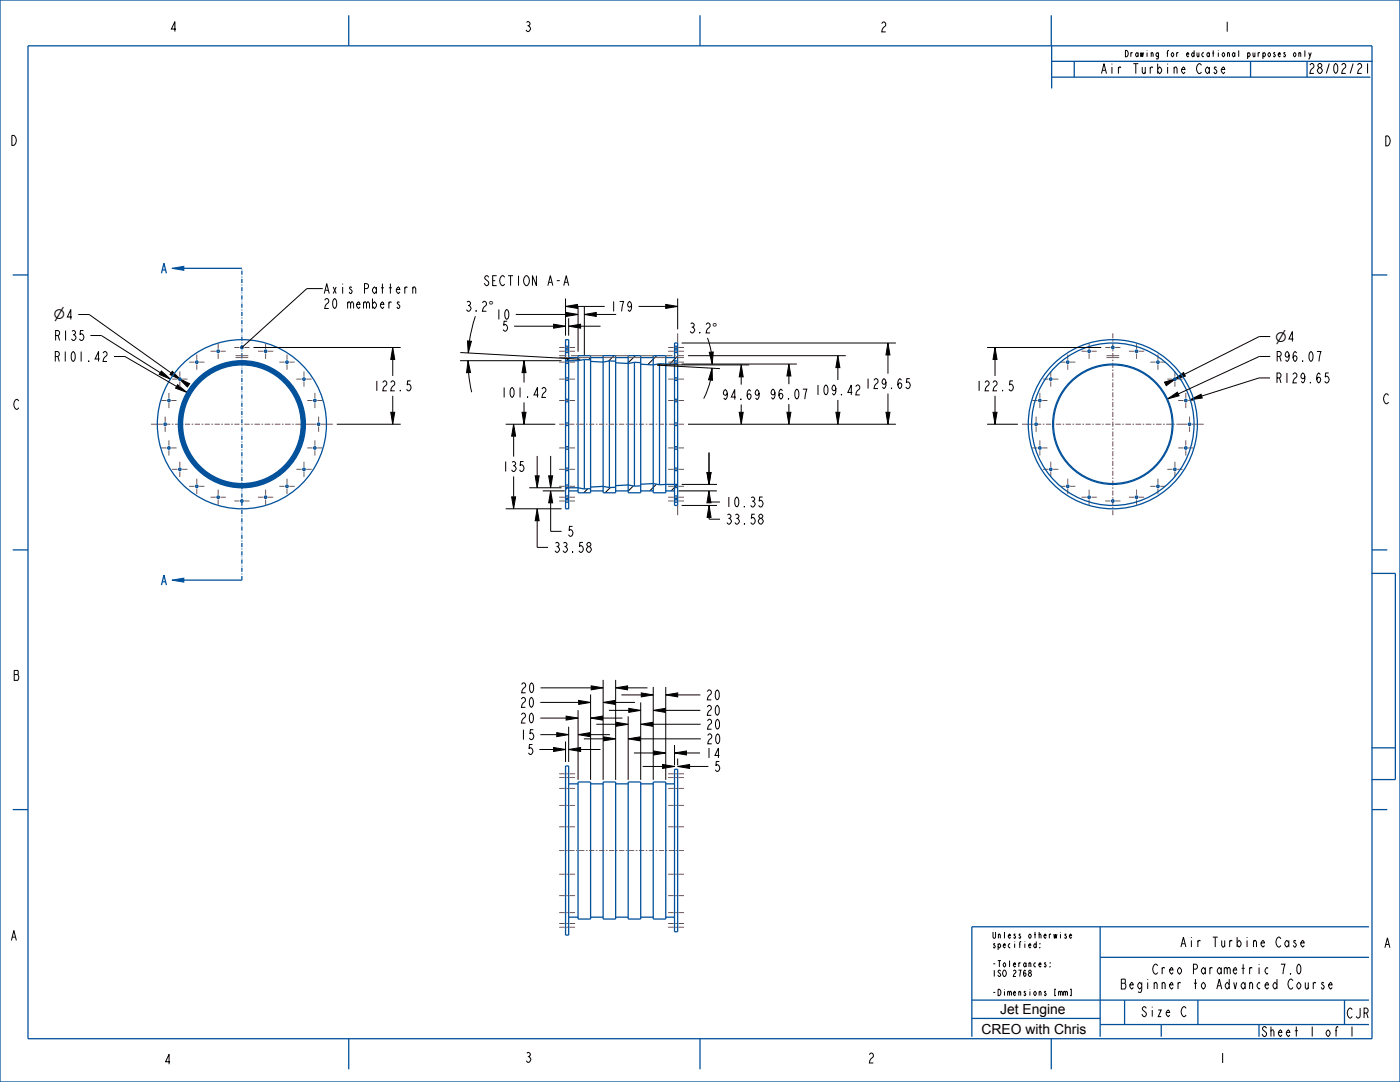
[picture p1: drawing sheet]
<svg xmlns="http://www.w3.org/2000/svg" width="559mm" height="432mm" viewBox="0 0 559 432" stroke-linecap="round" stroke-linejoin="round" font-family="sans-serif">
<path d="M68.6 231.5l4.8-.8v1.6z" fill="#00509b"/>
<path d="M68.6 231.5l4.8-.8v1.6z" fill="none" stroke="#00509b" stroke-width=".4"/>
<path d="M64.4 233.5l1-4 1 4M64.8 232.2h1.2" fill="none" stroke="#00509b" stroke-width=".51"/>
<path d="M68.6 107.1l4.8-.8v1.6z" fill="#00509b"/>
<path d="M68.6 107.1l4.8-.8v1.6z" fill="none" stroke="#00509b" stroke-width=".4"/>
<g fill="none" stroke="#00509b" stroke-width=".51">
<path d="M0 0h558.8v431.8h-558.8zM11.2 18.3h536.4v396.2h-536.4zM139.2 6.1v12.2M279.4 6.1v12.2M419.6 6.1v12.2M419.8 18.2v17.1M419.8 30.8h127.2M419.8 24.5h128.1M428.8 24.5v6.3M499.1 24.5v6.3M5.1 109.7h6.1M64.4 109.1l1-4 1 4"/>
<path d="M64.8 107.7h1.2M73.4 107.1h23.1M547.6 109.7h6.1M225.7 135.6h1.3v67.5h-1.3zM225.7 139.7h1.3M225.7 139.2h1.3M225.7 138.2h1.3M269.2 136.9h1.3v64.8h-1.3zM269.2 139.7h1.3M269.2 139.2h1.3M269.2 138.2h1.3M225.7 159.3h1.3"/>
<path d="M225.7 151.8h1.3M225.7 150.8h1.3M225.7 145h1.3M225.7 140.7h1.3M227 142.7h3.7M230.7 141.9h5v54.8h-5zM233.2 143.5v51.6M233.2 143.5l-2.5 .4-5 .1M233.2 143.5l2.5 .1M235.7 142.7h5M240.7 141.9h5v54.8h-5zM243.2 144v50.6"/>
<path d="M243.2 144l-2.5 .5-5-.3M243.2 144l2.5 .2M245.7 142.7h5M250.7 141.9h5v54.8h-5zM253.2 144.6v49.4M253.2 144.6l-2.5 .5-5-.3M253.2 144.6l2.5 .1M255.7 142.7h5M260.7 141.9h5v54.8h-5zM263.2 145.1v48.4M263.2 145.1l-2.5 .5-5-.3M263.2 145.1l7.3 .2"/>
<path d="M265.7 142.7h3.5M269.2 159.3h1.3M269.2 151.8h1.3M269.2 150.8h1.3M269.2 145h1.3M269.2 144h1.3M269.2 140.7h1.3M225.7 179.3h1.3M225.7 178.3h1.3M225.7 169.8h1.3M225.7 168.8h1.3M225.7 160.3h1.3"/>
<path d="M269.2 179.3h1.3M269.2 178.3h1.3M269.2 169.8h1.3M269.2 168.8h1.3M269.2 160.3h1.3M225.7 199.4h1.3M225.7 198.9h1.3M225.7 197.9h1.3M225.7 194.7h5l2.5 .4M225.7 194.6h1.3M225.7 193.6h1.3M225.7 187.8h1.3"/>
<path d="M225.7 186.8h1.3M227 195.9h3.7M235.7 195l-2.5 .1M235.7 194.4l5-.3 2.5 .5M235.7 195.9h5M245.7 194.4l-2.5 .2M245.7 193.8l5-.3 2.5 .5M245.7 195.9h5M255.7 193.9l-2.5 .1M255.7 193.3l5-.3 2.5 .5M255.7 195.9h5M265.7 195.9h3.5"/>
<path d="M269.2 199.4h1.3M269.2 198.9h1.3M269.2 197.9h1.3M269.2 194.6h1.3M269.2 193.6h1.3M269.2 187.8h1.3M269.2 186.8h1.3M270.5 193.3l-7.3 .2M5.1 219.5h6.1M225.7 200.4h1.3M269.2 200.4h1.3M547.6 219.5h6.1"/>
<path d="M73.4 231.5h23.1M547.5 228.8h9.4v82.3h-9.4M547.5 298.4h9.4M225.7 305.7h1.3v67.5h-1.3zM227 312.8h3.7M230.7 312.1h5v54.7h-5zM235.7 312.8h5M240.7 312.1h5v54.7h-5zM245.7 312.8h5M250.7 312.1h5v54.7h-5zM255.7 312.8h5M260.7 312.1h5v54.7h-5z"/>
<path d="M265.7 312.8h3.5M269.2 307h1.3v64.8h-1.3zM5.1 323.1h6.1M547.6 323.1h6.1M227 366h3.7M235.7 366h5M245.7 366h5M255.7 366h5M265.7 366h3.5M439.1 369.9v43.8M546.4 369.9h-158.5v43.8M387.9 399.1h158.5"/>
<path d="M439.1 382h107.3M448.9 399.1v9.8M478.1 399.1v9.8M536.7 399.1v9.8M139.2 414.5v12.2M279.4 414.5v12.2M387.9 406.4h51.2M419.6 414.5v12.2M439.1 408.9h107.3M463.5 408.9v4.8"/>
<circle cx="96.5" cy="138.7" r=".5"/>
<circle cx="444.2" cy="138.7" r=".5"/>
<circle cx="67.4" cy="159.8" r=".5"/>
<circle cx="71.8" cy="151.3" r=".5"/>
<circle cx="78.5" cy="144.5" r=".5"/>
<circle cx="87.1" cy="140.2" r=".5"/>
<circle cx="106" cy="140.2" r=".5"/>
<circle cx="114.6" cy="144.5" r=".5"/>
<circle cx="121.3" cy="151.3" r=".5"/>
<circle cx="125.7" cy="159.8" r=".5"/>
<circle cx="415.1" cy="159.8" r=".5"/>
<circle cx="419.4" cy="151.3" r=".5"/>
<circle cx="426.2" cy="144.5" r=".5"/>
<circle cx="434.7" cy="140.2" r=".5"/>
<circle cx="453.6" cy="140.2" r=".5"/>
<circle cx="462.2" cy="144.5" r=".5"/>
<circle cx="469" cy="151.3" r=".5"/>
<circle cx="473.3" cy="159.8" r=".5"/>
<circle cx="65.9" cy="169.3" r=".5"/>
<circle cx="67.4" cy="178.8" r=".5"/>
<circle cx="96.5" cy="169.3" r="33.8"/>
<circle cx="96.5" cy="169.3" r="25.4"/>
<circle cx="96.5" cy="169.3" r="25.1"/>
<circle cx="96.5" cy="169.3" r="24.8"/>
<circle cx="96.5" cy="169.3" r="24.5"/>
<circle cx="96.5" cy="169.3" r="24.2"/>
<circle cx="96.5" cy="169.3" r="24"/>
<circle cx="96.5" cy="169.3" r="23.7"/>
<circle cx="125.7" cy="178.8" r=".5"/>
<circle cx="127.2" cy="169.3" r=".5"/>
<circle cx="413.6" cy="169.3" r=".5"/>
<circle cx="415.1" cy="178.8" r=".5"/>
<circle cx="444.2" cy="169.3" r="33.8"/>
<circle cx="444.2" cy="169.3" r="32.4"/>
<circle cx="444.2" cy="169.3" r="24"/>
<circle cx="444.2" cy="169.3" r="23.7"/>
<circle cx="473.3" cy="178.8" r=".5"/>
<circle cx="474.8" cy="169.3" r=".5"/>
<circle cx="71.8" cy="187.3" r=".5"/>
<circle cx="78.5" cy="194.1" r=".5"/>
<circle cx="87.1" cy="198.4" r=".5"/>
<circle cx="96.5" cy="199.9" r=".5"/>
<circle cx="106" cy="198.4" r=".5"/>
<circle cx="114.6" cy="194.1" r=".5"/>
<circle cx="121.3" cy="187.3" r=".5"/>
<circle cx="419.4" cy="187.3" r=".5"/>
<circle cx="426.2" cy="194.1" r=".5"/>
<circle cx="434.7" cy="198.4" r=".5"/>
<circle cx="444.2" cy="199.9" r=".5"/>
<circle cx="453.6" cy="198.4" r=".5"/>
<circle cx="462.2" cy="194.1" r=".5"/>
<circle cx="469" cy="187.3" r=".5"/>
</g>
<path d="M96.5 231.5v-124.4" fill="none" stroke="#00509b" stroke-width=".51" stroke-dasharray="1.6 .5 .2 .3 .2 .5" stroke-linecap="butt"/>
<g fill="none" stroke="#000" stroke-width=".4">
<path d="M523.4 21l-.5 1.5M128.8 115.2h-6.3l-26 23.5M225.7 119.1v14.9M270.5 119.1v12.3M28.7 126.5h-1.8l1.4-3v4M31.2 125.5h4.4l32.7 23.3M36.1 133.9h4.4l23.5 14.8M101.2 138.7h58.7M156.8 138.7l.8 4.7h-1.6zM186.6 136l1.6 .2-1.3 4.7zM189.7 126.2l-1.4 4.9-.9 5M205.2 130.2h15.8"/>
<path d="M205.9 125.5h20.1M221 129.4l4.7 .8-4.7 .8zM225.7 122.3l4.8-.8v1.6zM225.8 135.6l-.1 .1M226 124.7l4.7 .8-4.7 .8zM227 130.2l4.7-.8v1.6zM227 127v7M230.5 122.3h10.9M230.7 122.3v18.1M231.7 130.2h8M233.2 125.5l4.8-.8v1.6zM233.2 122.3v19.6"/>
<path d="M238 125.5h7.9M254.9 122.3h10.8M265.7 121.5l4.8 .8-4.8 .8zM272.1 136.9h85.5M282.4 134.9l1.5 5.6M354.4 136.9l.8 4.7h-1.6zM394 138.7h45.6M397.2 138.7l.7 4.7h-1.5zM507 134.3h-4.4l-29.8 15.1M516.2 135.3h-1.7l1.3-3v4M45.5 142.3h4.4l20.6 11.9M64.4 148.1l3.6 3.2-4.4-1.9z"/>
<path d="M68.8 148.2l3.4 3.4-4.4-2.1zM70.9 153.5l3.7 3.1-4.5-1.7zM71.4 151l4.3 2.1-.9 1.3zM156.8 143.4v6.6M156.8 158v6.5M183.6 143.9h40.5M183.7 140.7l47.9 2.7M186.8 143.9l1 4.8h-1.6zM187 148.7l1.3 7.8M209.2 143.9l.8 4.8h-1.6zM209.2 148.7v4M227.2 142.7l-1.2 1.2"/>
<path d="M235.8 142.7l-.9 .9M245 141.9l-2.1 2.2M253.6 141.9l-3.1 3.2M262.1 141.9l-3.6 3.6M262.3 145.7l25.1 1.4M262.3 145.6h36.7M270.5 142.1l-3.2 3.2M272.1 145.3h46M274.6 141.9h63M283.1 140.6l1.6-.1-.4 4.8zM283.6 151.7l-1.3 4.2-1.4 3.2M284.2 146.9l.2 4.9-1.6-.2z"/>
<path d="M295.8 145.6l.8 4.8h-1.5zM295.8 150.4v3.1M314.9 145.3l.8 4.7h-1.6zM314.9 150v3.3M334.4 141.9l.8 4.8h-1.6zM334.4 146.7v5M334.4 159.6v4.9M354.4 141.6v7.5M354.4 157.1v7.4M397.2 143.4v6.6M397.2 158v6.5M464.8 152.5l4.6-1.4-3.9 2.8z"/>
<path d="M466 159.2l4-2.7 .6 1.4zM468.5 151.5l3.9-2.8 .7 1.4zM475.1 159.5l4.3-2.2 .5 1.5zM506.9 150.8h-4.3l-23 7.3M507 142.3h-4.4l-32.3 14.9M134.4 169.3h25.5M156 164.5h1.6l-.8 4.8zM201.8 169.3h19.8M205 169.3l.8 4.8h-1.6zM205 174.1v8.1M208.4 164.5h1.6l-.8 4.8zM209.2 160.6v3.9"/>
<path d="M274.6 169.3h83M295.1 164.5h1.5l-.8 4.8zM295.8 161.4v3.1M314.1 164.5h1.6l-.8 4.8zM314.9 161.3v3.2M333.6 164.5h1.6l-.8 4.8zM353.6 164.5h1.6l-.8 4.8zM394 169.3h12.3M396.4 164.5h1.5l-.7 4.8zM204.2 198.3h1.6l-.8 4.8zM205 190.1v8.2M211.2 194.7h12.9"/>
<path d="M213.6 189.9h1.6l-.8 4.8zM214.4 182v7.9M216.6 195.9h8.8M219 189.9h1.6l-.8 4.8zM219.8 195.9l.8 4.8h-1.6zM219.8 182v7.9M226.5 194.7l-.8 .7M234.6 195.1l-1.6 1.6M243.6 194.6l-2.1 2.1M252.8 193.9l-2.1 2.1M262 193.2l-2.7 2.7M270.5 193.3l-2.6 2.6"/>
<path d="M270.8 195.9h15.3M272.1 193.3h14.1M282.2 188.6h1.6l-.8 4.7zM283 195.9l.8 4.8h-1.6zM283 180.6v8M201.8 203.1h22.3M214.4 203.1l.8 4.7h-1.6zM214.4 207.8v10.7h4.4M219.8 200.7v11.4h4.4M227 202.7l-.4 .4M272.1 201.7h14.1M283 200.3h4.3"/>
<path d="M283 201.7l.8 4.8h-1.6zM283 206.5v.7h4.4M215.8 274.5h20.2M231 279.5l4.7 .8-4.7 .8zM235.7 277.1v34.1M236 273.7l4.7 .8-4.7 .8zM240.7 271.3v39.9M245.7 274.5l4.8-.8v1.6zM245.7 271.3v39.9M248 277.3h8M250.5 274.5h7.9M256 276.5l4.7 .8-4.7 .8z"/>
<path d="M260.7 274.1v37.1M265.7 277.3l4.8-.8v1.6zM265.7 274.1v37.1M270.5 277.3h9M215.3 299.1h5.7M215.7 293.2h6.5M215.7 286.6h10.3M215.7 280.3h15.3M221 298.3l4.7 .8-4.7 .8zM222.2 292.4l4.8 .8-4.8 .8zM225.7 295.9v8.2M226 285.8l4.7 .8-4.7 .8z"/>
<path d="M227 299.1l4.7-.8v1.6zM227 290v14.1M230.7 293.2l4.8-.8v1.6zM230.7 283.4v27.8M231.7 299.1h8M233 294.9h8M235.5 293.2h7.9M235.7 286.6l4.8-.8v1.6zM238 289h8M240.5 286.6h7.9M240.7 280.3l4.8-.8v1.6zM241 294.1l4.7 .8-4.7 .7z"/>
<path d="M243 283.5h8M245.5 280.3h7.9M246 288.2l4.7 .8-4.7 .8zM250.7 294.9l4.8-.8v1.5zM250.7 285.9v25.3M251 282.7l4.7 .8-4.7 .8zM255.5 294.9h24.2M255.7 289l4.8-.8v1.6zM255.7 280.3v30.9M260.5 289h19.1M260.7 283.5l4.8-.8v1.6zM261 299.7l4.7 .8-4.7 .8z"/>
<path d="M265.5 283.5h14M269.2 297.3v8.1M253 300.5h8M256.5 305.9h8M264.5 305.1l4.7 .8-4.7 .8zM269.2 300.5l4.8-.8v1.6zM270.5 305.9l4.7-.8v1.6zM270.5 302.7v2.7M274 300.5h5.4M275.2 305.9h7.5"/>
</g>
<g fill="#000">
<path d="M156.8 138.7l.8 4.7h-1.6zM221 129.4l4.7 .8-4.7 .8zM225.7 122.3l4.8-.8v1.6zM227 130.2l4.7-.8v1.6zM226 124.7l4.7 .8-4.7 .8zM233.2 125.5l4.8-.8v1.6zM265.7 121.5l4.8 .8-4.8 .8zM354.4 136.9l.8 4.7h-1.6zM397.2 138.7l.7 4.7h-1.5zM64.4 148.1l3.6 3.2-4.4-1.9zM71.4 151l4.3 2.1-.9 1.3zM68.8 148.2l3.4 3.4-4.4-2.1z"/>
<path d="M70.9 153.5l3.7 3.1-4.5-1.7zM186.8 143.9l1 4.8h-1.6zM186.6 136l1.6 .2-1.3 4.7zM209.2 143.9l.8 4.8h-1.6zM284.2 146.9l.2 4.9-1.6-.2zM283.1 140.6l1.6-.1-.4 4.8zM295.8 145.6l.8 4.8h-1.5zM314.9 145.3l.8 4.7h-1.6zM334.4 141.9l.8 4.8h-1.6zM466 159.2l4-2.7 .6 1.4zM468.5 151.5l3.9-2.8 .7 1.4zM464.8 152.5l4.6-1.4-3.9 2.8z"/>
<path d="M475.1 159.5l4.3-2.2 .5 1.5zM156 164.5h1.6l-.8 4.8zM205 169.3l.8 4.8h-1.6zM208.4 164.5h1.6l-.8 4.8zM295.1 164.5h1.5l-.8 4.8zM314.1 164.5h1.6l-.8 4.8zM333.6 164.5h1.6l-.8 4.8zM353.6 164.5h1.6l-.8 4.8zM396.4 164.5h1.5l-.7 4.8zM213.6 189.9h1.6l-.8 4.8zM219 189.9h1.6l-.8 4.8zM219.8 195.9l.8 4.8h-1.6z"/>
<path d="M282.2 188.6h1.6l-.8 4.7zM283 195.9l.8 4.8h-1.6zM204.2 198.3h1.6l-.8 4.8zM214.4 203.1l.8 4.7h-1.6zM283 201.7l.8 4.8h-1.6zM236 273.7l4.7 .8-4.7 .8zM245.7 274.5l4.8-.8v1.6zM256 276.5l4.7 .8-4.7 .8zM265.7 277.3l4.8-.8v1.6zM221 298.3l4.7 .8-4.7 .8zM222.2 292.4l4.8 .8-4.8 .8zM227 299.1l4.7-.8v1.6z"/>
<path d="M226 285.8l4.7 .8-4.7 .8zM230.7 293.2l4.8-.8v1.6zM231 279.5l4.7 .8-4.7 .8zM235.7 286.6l4.8-.8v1.6zM240.7 280.3l4.8-.8v1.6zM241 294.1l4.7 .8-4.7 .7zM246 288.2l4.7 .8-4.7 .8zM250.7 294.9l4.8-.8v1.5zM251 282.7l4.7 .8-4.7 .8zM255.7 289l4.8-.8v1.6zM260.7 283.5l4.8-.8v1.6zM261 299.7l4.7 .8-4.7 .8z"/>
<path d="M269.2 300.5l4.8-.8v1.6zM264.5 305.1l4.7 .8-4.7 .8zM270.5 305.9l4.7-.8v1.6z"/>
</g>
<g fill="none" stroke="#785055" stroke-width=".4">
<path d="M87.1 137.1v2.1M87.1 139.9v.6M93.5 138.7h2.1M96.2 138.7h.7M97.5 138.7h2.1M106 137.1v2.1M106 139.9v.6M223.2 138.7h2.2M226 138.7h.7M227.3 138.7h2.2M266.7 138.7h2.2M269.5 138.7h.7"/>
<path d="M270.5 133v3.9M270.8 138.7h2.2M434.7 137.1v2.1M434.7 139.9v.6M441.1 138.7h2.1M443.9 138.7h.6M444.2 133v2.1M444.2 135.7v.6M444.2 136.9v2.1M444.2 139.6v.6M445.1 138.7h2.1M453.6 137.1v2.1"/>
<path d="M453.6 139.9v.6M64.4 159.8h2.1M67.1 159.8h.6M67.4 156.8v2.1M67.4 159.5v.6M68.4 159.8h2.1M68.7 151.3h2.1M71.5 151.3h.6M71.8 148.3v2.1M71.8 151v.6M71.8 152.2v2.1M72.7 151.3h2.1"/>
<path d="M75.5 144.5h2.1M78.2 144.5h.7M78.5 141.5v2.1M78.5 144.2v.6M78.5 145.5v2.1M79.5 144.5h2.1M84 140.2h2.1M86.8 140.2h.6M87.1 141.1v2.1M88 140.2h2.1M94 142.7h5.1M94 141.9h5.1"/>
<path d="M103 140.2h2.1M105.7 140.2h.6M106 141.1v2.1M107 140.2h2.1M111.5 144.5h2.1M114.2 144.5h.7M114.6 141.5v2.1M114.6 144.2v.6M114.6 145.5v2.1M115.5 144.5h2.1M118.3 151.3h2.1M121 151.3h.6"/>
<path d="M121.3 148.3v2.1M121.3 151v.6M121.3 152.2v2.1M122.3 151.3h2.1M122.6 159.8h2.1M125.4 159.8h.6M125.7 156.8v2.1M125.7 159.5v.6M126.6 159.8h2.1M223.2 159.8h2.2M223.2 151.3h2.2M223.2 144.5h2.2"/>
<path d="M223.2 142.7h3.8M223.2 141.9h2.8M223.2 140.2h2.2M226 159.8h.7M226 151.3h.7M226 144.5h.7M226 140.2h.7M226.6 141.9h.7M227.3 159.8h2.2M227.3 151.3h2.2M227.3 144.5h2.2M227.3 140.2h2.2"/>
<path d="M227.9 141.9h2.8M230.7 142.7h5M235.7 141.9h5M240.7 142.7h5M245.7 141.9h5M250.7 142.7h5M255.7 141.9h5M260.7 142.7h5M265.7 141.9h2.7M266.7 159.8h2.2M266.7 151.3h2.2M266.7 144.5h2.2"/>
<path d="M266.7 140.2h2.2M269.1 141.9h.6M269.2 142.7h3.8M269.5 159.8h.7M269.5 151.3h.7M269.5 144.5h.7M269.5 140.2h.7M270.3 141.9h2.7M270.8 159.8h2.2M270.8 151.3h2.2M270.8 144.5h2.2M270.8 140.2h2.2"/>
<path d="M412 159.8h2.1M414.7 159.8h.7M415.1 156.8v2.1M415.1 159.5v.6M416 159.8h2.1M416.4 151.3h2.1M419.1 151.3h.6M419.4 148.3v2.1M419.4 151v.6M419.4 152.2v2.1M420.3 151.3h2.1M423.1 144.5h2.1"/>
<path d="M425.9 144.5h.6M426.2 141.5v2.1M426.2 144.2v.6M426.2 145.5v2.1M427.1 144.5h2.1M431.7 140.2h2.1M434.4 140.2h.6M434.7 141.1v2.1M435.7 140.2h2.1M441.6 142.7h5.1M441.6 141.9h5.1M444.2 140.8v2.1"/>
<path d="M444.2 143.5v.6M444.2 144.8v2M444.2 147.4v.7M444.2 148.7v2M444.2 151.4v.6M444.2 152.6v2M444.2 155.3v.6M444.2 156.5v2.1M444.2 159.2v.6M450.6 140.2h2.1M453.3 140.2h.7M453.6 141.1v2.1"/>
<path d="M454.6 140.2h2.1M459.1 144.5h2.1M461.9 144.5h.6M462.2 141.5v2.1M462.2 144.2v.6M462.2 145.5v2.1M463.1 144.5h2.1M465.9 151.3h2.1M468.6 151.3h.7M469 148.3v2.1M469 151v.6M469 152.2v2.1"/>
<path d="M469.9 151.3h2.1M470.3 159.8h2.1M473 159.8h.6M473.3 156.8v2.1M473.3 159.5v.6M474.2 159.8h2.1M60.3 169.3h4.7M64.4 178.8h2.1M65.6 169.3h2.4M65.9 166.3v2.1M65.9 169v.6M65.9 170.2v2.1"/>
<path d="M67.1 178.8h.6M67.4 160.8v2.1M67.4 175.7v2.1M67.4 178.5v.6M67.4 179.7v2.1M68.4 178.8h2.1M68.6 169.3h.6M69.9 169.3h2M72.6 169.3h.6M73.8 169.3h2.1M76.5 169.3h.6M77.8 169.3h2"/>
<path d="M80.5 169.3h.6M81.7 169.3h2.1M84.4 169.3h.6M85.7 169.3h2M88.3 169.3h.7M89.6 169.3h2.1M92.3 169.3h.6M93.5 169.3h2.1M96.2 169.3h.7M97.5 169.3h2.2M100.3 169.3h.6M101.6 169.3h2.2"/>
<path d="M104.4 169.3h.6M105.6 169.3h2.2M108.5 169.3h.6M109.7 169.3h2.2M112.5 169.3h.7M113.8 169.3h2.2M116.6 169.3h.6M117.9 169.3h2.2M120.7 169.3h.6M121.9 169.3h4.3M122.6 178.8h2.1M125.4 178.8h.6"/>
<path d="M125.7 160.8v2.1M125.7 175.7v2.1M125.7 178.5v.6M125.7 179.7v2.1M126.6 178.8h2.1M126.9 169.3h.6M127.2 166.3v2.1M127.2 169v.6M127.2 170.2v2.1M128.1 169.3h4.7M223.2 178.8h2.2M223.2 169.3h2.1"/>
<path d="M225.9 169.3h.6M226 178.8h.7M227.2 169.3h2.1M227.3 178.8h2.2M229.9 169.3h.6M231.1 169.3h2.1M233.9 169.3h.6M235.1 169.3h2.1M237.9 169.3h.6M239.1 169.3h2.1M241.8 169.3h.7M243.1 169.3h2.1"/>
<path d="M245.8 169.3h.6M247.1 169.3h2.1M249.8 169.3h.6M251 169.3h2.1M253.8 169.3h.6M255 169.3h2.1M257.7 169.3h.7M259 169.3h2.1M261.7 169.3h.6M263 169.3h2.1M265.7 169.3h.6M266.7 178.8h2.2"/>
<path d="M266.9 169.3h2.1M269.5 178.8h.7M269.7 169.3h.6M270.8 178.8h2.2M270.9 169.3h2.1M407.9 169.3h4.7M412 178.8h2.1M413.2 169.3h2.4M413.6 166.3v2.1M413.6 169v.6M413.6 170.2v2.1M414.7 178.8h.7"/>
<path d="M415.1 160.8v2.1M415.1 175.7v2.1M415.1 178.5v.6M415.1 179.7v2.1M416 178.8h2.1M416.2 169.3h.7M417.5 169.3h2.1M420.2 169.3h.6M421.4 169.3h2.1M424.1 169.3h.7M425.4 169.3h2.1M428.1 169.3h.6"/>
<path d="M429.3 169.3h2.1M432 169.3h.7M433.3 169.3h2M436 169.3h.6M437.2 169.3h2.1M439.9 169.3h.6M441.2 169.3h2M443.9 169.3h.6M444.2 160.4v2.1M444.2 163.1v.6M444.2 164.4v2M444.2 167v.7"/>
<path d="M444.2 168.3v2M444.2 170.9v.7M444.2 172.2v2M444.2 174.9v.6M444.2 176.1v2.1M444.2 178.8v.6M445.1 169.3h2.2M447.9 169.3h.7M449.2 169.3h2.2M452 169.3h.6M453.3 169.3h2.2M456.1 169.3h.6"/>
<path d="M457.3 169.3h2.2M460.2 169.3h.6M461.4 169.3h2.2M464.2 169.3h.7M465.5 169.3h2.2M468.3 169.3h.6M469.6 169.3h4.3M470.3 178.8h2.1M473 178.8h.6M473.3 160.8v2.1M473.3 175.7v2.1M473.3 178.5v.6"/>
<path d="M473.3 179.7v2.1M474.2 178.8h2.1M474.5 169.3h.6M474.8 166.3v2.1M474.8 169v.6M474.8 170.2v2.1M475.7 169.3h4.8M68.7 187.3h2.1M71.5 187.3h.6M71.8 184.3v2.1M71.8 187v.6M71.8 188.2v2.1"/>
<path d="M72.7 187.3h2.1M75.5 194.1h2.1M78.2 194.1h.7M78.5 191v2.1M78.5 193.8v.6M78.5 195v2.1M79.5 194.1h2.1M84 198.4h2.1M86.8 198.4h.6M87.1 195.4v2.1M87.1 198.1v.6M87.1 199.4v2.1"/>
<path d="M88 198.4h2.1M93.5 199.9h2.1M96.2 199.9h.7M97.5 199.9h2.1M103 198.4h2.1M105.7 198.4h.6M106 195.4v2.1M106 198.1v.6M106 199.4v2.1M107 198.4h2.1M111.5 194.1h2.1M114.2 194.1h.7"/>
<path d="M114.6 191v2.1M114.6 193.8v.6M114.6 195v2.1M115.5 194.1h2.1M118.3 187.3h2.1M121 187.3h.6M121.3 184.3v2.1M121.3 187v.6M121.3 188.2v2.1M122.3 187.3h2.1M223.2 199.9h2.2M223.2 198.4h2.2"/>
<path d="M223.2 194.1h2.2M223.2 187.3h2.2M226 199.9h.7M226 198.4h.7M226 194.1h.7M226 187.3h.7M227.3 199.9h2.2M227.3 198.4h2.2M227.3 194.1h2.2M227.3 187.3h2.2M266.7 199.9h2.2M266.7 198.4h2.2"/>
<path d="M266.7 194.1h2.2M266.7 187.3h2.2M269.5 199.9h.7M269.5 198.4h.7M269.5 194.1h.7M269.5 187.3h.7M270.8 199.9h2.2M270.8 198.4h2.2M270.8 194.1h2.2M270.8 187.3h2.2M416.4 187.3h2.1M419.1 187.3h.6"/>
<path d="M419.4 184.3v2.1M419.4 187v.6M419.4 188.2v2.1M420.3 187.3h2.1M423.1 194.1h2.1M425.9 194.1h.6M426.2 191v2.1M426.2 193.8v.6M426.2 195v2.1M427.1 194.1h2.1M431.7 198.4h2.1M434.4 198.4h.6"/>
<path d="M434.7 195.4v2.1M434.7 198.1v.6M434.7 199.4v2.1M435.7 198.4h2.1M441.1 199.9h2.1M443.9 199.9h.6M444.2 180v2.1M444.2 182.7v.6M444.2 184v2M444.2 186.6v.6M444.2 187.9v2M444.2 190.5v.7"/>
<path d="M444.2 191.8v2M444.2 194.5v.6M444.2 195.7v2.1M444.2 198.4v.6M444.2 199.6v2.1M445.1 199.9h2.1M450.6 198.4h2.1M453.3 198.4h.7M453.6 195.4v2.1M453.6 198.1v.6M453.6 199.4v2.1M454.6 198.4h2.1"/>
<path d="M459.1 194.1h2.1M461.9 194.1h.6M462.2 191v2.1M462.2 193.8v.6M462.2 195v2.1M463.1 194.1h2.1M465.9 187.3h2.1M468.6 187.3h.7M469 184.3v2.1M469 187v.6M469 188.2v2.1M469.9 187.3h2.1"/>
<path d="M270.5 201.7v3.9M444.2 202.3v.6M444.2 203.5v2.1M223.2 314.6h2.2M223.2 310.3h2.2M223.2 308.8h2.2M226 314.6h.7M226 310.3h.7M226 308.8h.7M227.3 314.6h2.2M227.3 310.3h2.2M227.3 308.8h2.2"/>
<path d="M266.7 314.6h2.2M266.7 310.3h2.2M266.7 308.8h2.2M269.5 314.6h.7M269.5 310.3h.7M269.5 308.8h.7M270.8 314.6h2.2M270.8 310.3h2.2M270.8 308.8h2.2M223.2 339.4h2.1M223.2 330h2.2M223.2 321.4h2.2"/>
<path d="M225.9 339.4h.6M226 330h.7M226 321.4h.7M227.2 339.4h2.1M227.3 330h2.2M227.3 321.4h2.2M229.9 339.4h.6M231.1 339.4h2.1M233.9 339.4h.6M235.1 339.4h2.1M237.9 339.4h.6M239.1 339.4h2.1"/>
<path d="M241.8 339.4h.7M243.1 339.4h2.1M245.8 339.4h.6M247.1 339.4h2.1M249.8 339.4h.6M251 339.4h2.1M253.8 339.4h.6M255 339.4h2.1M257.7 339.4h.7M259 339.4h2.1M261.7 339.4h.6M263 339.4h2.1"/>
<path d="M265.7 339.4h.6M266.7 330h2.2M266.7 321.4h2.2M266.9 339.4h2.1M269.5 330h.7M269.5 321.4h.7M269.7 339.4h.6M270.8 330h2.2M270.8 321.4h2.2M270.9 339.4h2.1M223.2 357.4h2.2M223.2 348.9h2.2"/>
<path d="M226 357.4h.7M226 348.9h.7M227.3 357.4h2.2M227.3 348.9h2.2M266.7 357.4h2.2M266.7 348.9h2.2M269.5 357.4h.7M269.5 348.9h.7M270.8 357.4h2.2M270.8 348.9h2.2M223.2 370h2.2M223.2 368.5h2.2"/>
<path d="M223.2 364.2h2.2M226 370h.7M226 368.5h.7M226 364.2h.7M227.3 370h2.2M227.3 368.5h2.2M227.3 364.2h2.2M266.7 370h2.2M266.7 368.5h2.2M266.7 364.2h2.2M269.5 370h.7M269.5 368.5h.7"/>
<path d="M269.5 364.2h.7M270.8 370h2.2M270.8 368.5h2.2M270.8 364.2h2.2"/>
</g>
<g font-size="5.5">
<text x="194.9" y="124.2">°</text>
<text x="21.4" y="127.5">⌀</text>
<text x="284.2" y="132.9">°</text>
<text x="509" y="136.3">⌀</text>
<text x="399.2" y="404.6">Jet Engine</text>
<text x="391.8" y="412.6">CREO with Chris</text>
</g>
<g font-size="5.2">
<text x="67.6" y="12.6">4</text>
<text x="209.2" y="12.6">3</text>
<text x="351.1" y="12.7">2</text>
<text x="488.2" y="12.6">1</text>
<text x="439.1" y="29.4">Air Turbine Case</text>
<text x="3.9" y="58">D</text>
<text x="552.3" y="58.2">D</text>
<text x="193.3" y="114">SECTION A-A</text>
<text x="128.8" y="117.2">Axis Pattern</text>
<text x="128.8" y="123.1">20 members</text>
<text x="185.4" y="124.2">3.2°</text>
<text x="243.3" y="124.3">179</text>
<text x="197.5" y="127.5">10</text>
<text x="21.4" y="135.9">R135</text>
<text x="200" y="132.2">5</text>
<text x="274.7" y="132.9">3.2°</text>
<text x="21.3" y="144.3">R101.42</text>
<text x="509" y="144.2">R96.07</text>
<text x="148.8" y="156">122.5</text>
<text x="344.9" y="155.1">129.65</text>
<text x="389.2" y="156">122.5</text>
<text x="508.9" y="152.8">R129.65</text>
<text x="199.6" y="158.6">101.42</text>
<text x="287.9" y="159.4">94.69</text>
<text x="306.9" y="159.3">96.07</text>
<text x="324.9" y="157.6">109.42</text>
<text x="551.8" y="161.1">C</text>
<text x="5.1" y="163.4">C</text>
<text x="200.3" y="188.2">135</text>
<text x="289.3" y="202.3">10.35</text>
<text x="289.4" y="209.2">33.58</text>
<text x="226.1" y="214">5</text>
<text x="220.8" y="220.4">33.58</text>
<text x="5.1" y="271.5">B</text>
<text x="207.4" y="276.5">20</text>
<text x="281.5" y="279.3">20</text>
<text x="207.3" y="282.3">20</text>
<text x="281.5" y="285.5">20</text>
<text x="207.3" y="288.6">20</text>
<text x="281.6" y="291">20</text>
<text x="207.3" y="295.2">15</text>
<text x="281.7" y="296.8">20</text>
<text x="210.2" y="301.1">5</text>
<text x="281.4" y="302.5">14</text>
<text x="284.7" y="307.9">5</text>
<text x="3.9" y="375.3">A</text>
<text x="470.8" y="378">Air Turbine Case</text>
<text x="552.2" y="378.2">A</text>
<text x="460.4" y="388.8">Creo Parametric 7.0</text>
<text x="448.1" y="394.7">Beginner to Advanced Course</text>
<text x="455.2" y="405.7">Size C</text>
<text x="537.3" y="406.3">CJR</text>
<text x="65.3" y="424.7">4</text>
<text x="209.3" y="424">3</text>
<text x="346.2" y="424.2">2</text>
<text x="486.4" y="424.2">1</text>
</g>
<g font-size="5.2" fill="#00509b">
<text x="522" y="29.3">28/02/21</text>
<text x="503.1" y="413.7">Sheet 1 of 1</text>
</g>
<g font-size="3.3">
<text x="448.7" y="22.7">Drawing for educational purposes only</text>
<text x="395.8" y="374.5">Unless otherwise</text>
<text x="395.8" y="378.3">specified:</text>
<text x="395.8" y="385.9">-Tolerances:</text>
<text x="395.8" y="389.7">ISO 2768</text>
<text x="395.8" y="397.3">-Dimensions [mm]</text>
</g>
</svg>
